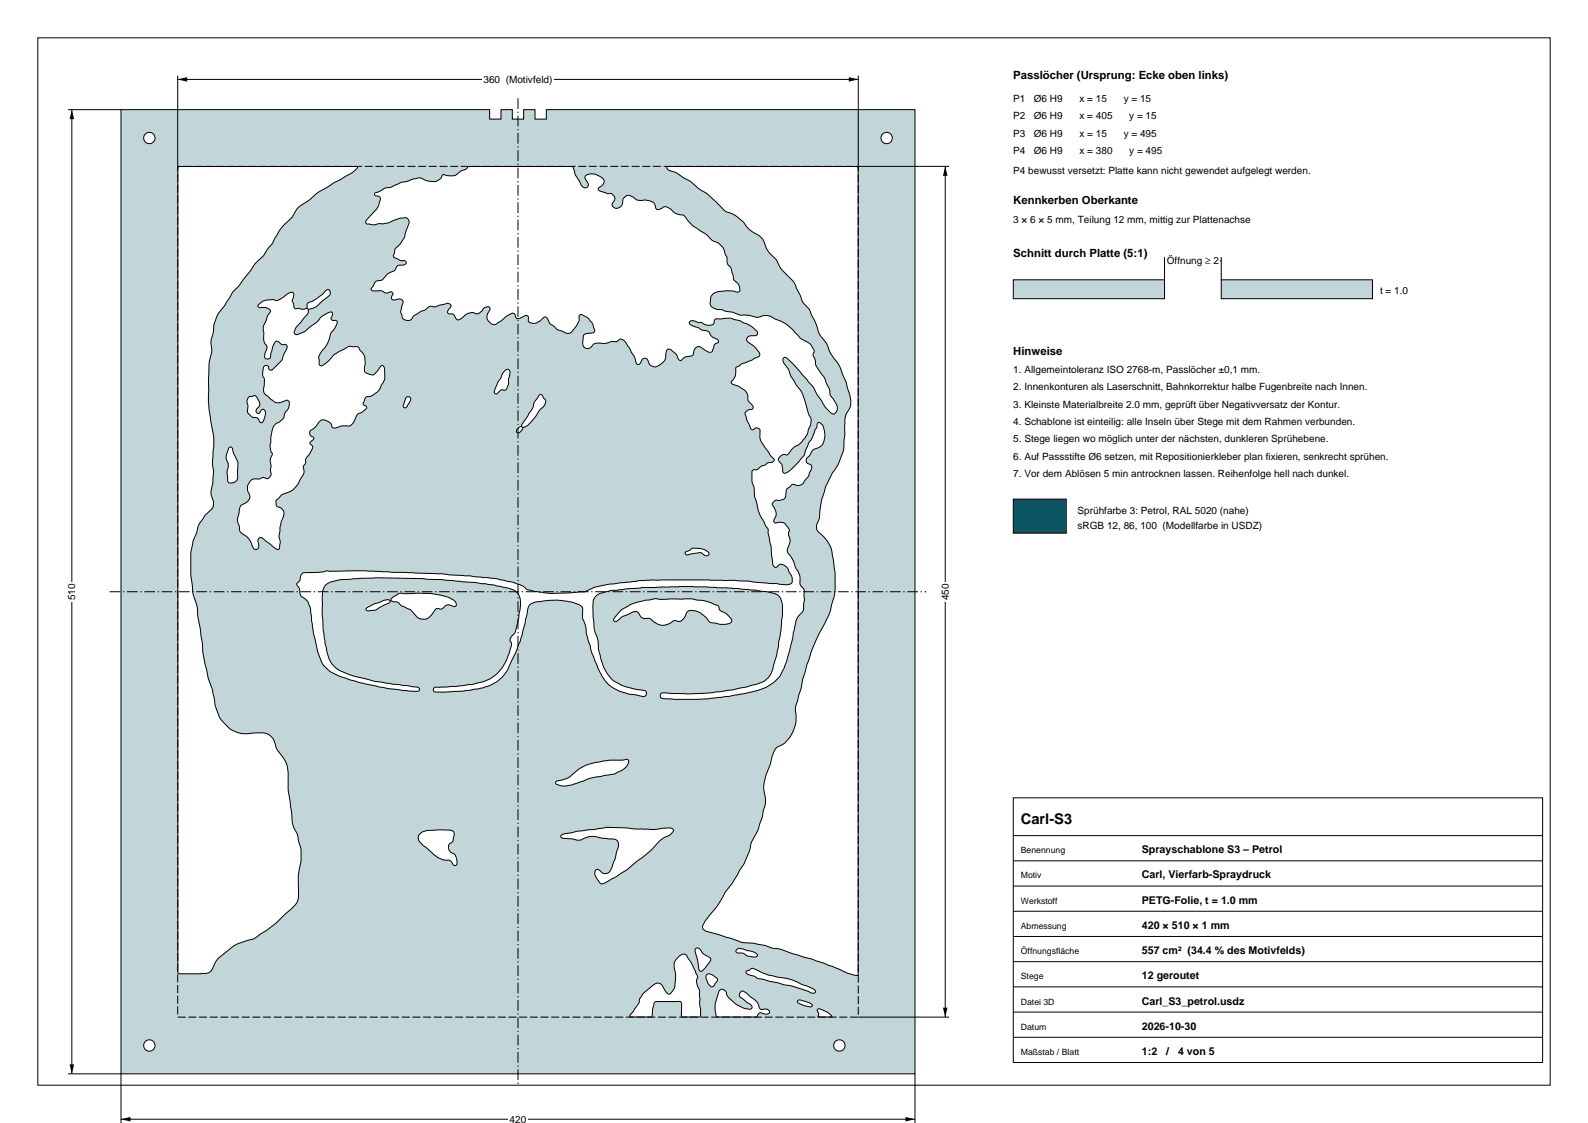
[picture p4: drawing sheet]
<svg xmlns="http://www.w3.org/2000/svg" width="420mm" height="297mm" viewBox="0 0 420 297" stroke-linecap="round" stroke-linejoin="round" font-family="sans-serif">
<path d="M10 10h400v277h-400z" fill="none" stroke="#000" stroke-width=".26"/>
<path d="M32 29v255h210v-255h-97.5v2.5h-3v-2.5h-3v2.5h-3v-2.5h-3v2.5h-3v-2.5zM133.6 98a.78 .78 0 0 1 1.1-.2 .78 .78 0 0 1 .1 1.1l-.3 1.3a3.3 3.3 0 0 1-1 3l-.9-.1-.7 .6a.63 .63 0 0 1-.9 .4 .63 .63 0 0 1-.2-1l1-2.2 .6-.8 .5-1.4zM107.5 105.1a.71 .71 0 0 1 1 0 .71 .71 0 0 1 0 1l-.7 1.2a.61 .61 0 0 1-.9 .5 .61 .61 0 0 1-.1-1zM65.8 105l1-.2a.8 .8 0 0 1 .9-.1 .8 .8 0 0 1 .4 .7 1.72 1.72 0 0 1-.3 2.9 .67 .67 0 0 0 .4 1 .67 .67 0 0 0 .8-.7 .66 .66 0 0 1 .9-.3 .66 .66 0 0 1 .3 .8l-.2 1.4a1.04 1.04 0 0 1-1.1 1.3l-.1-.1a1.74 1.74 0 0 0-2-1.4l-.5-.3a1.72 1.72 0 0 1-.7-2.4l-.1-.7a1.68 1.68 0 0 1 .3-1.9zM142.6 104.6l.5-.2 .5 .7a1.74 1.74 0 0 1-.5 3l-2.9 3.8-.8 .7-1.1 .4a1.77 1.77 0 0 1-1.5 1.5 1.12 1.12 0 0 1 1-1.7l.2 .1a1.67 1.67 0 0 1 .7-1.6l1.4-2.2a4.5 4.5 0 0 0 1.2-2.7zM68.4 80.5a4.8 4.8 0 0 1 5-1l1.7-1a2.57 2.57 0 0 1 2.4-1.1 3 3 0 0 1-.2 2.2l.4 .8a.8 .8 0 0 0 .7 1.2l.5-.1a3.1 3.1 0 0 0 2.4 0 1.26 1.26 0 0 1 1.3-1.8l2.5-1.7 .9-.9a.77 .77 0 0 1 1-.5 .77 .77 0 0 1 .4 1.1l-.5 .6-2.2 1.9a4.5 4.5 0 0 1-3.2 1.6 1.78 1.78 0 0 1-.9 2.1l-1 1.3a3.4 3.4 0 0 0-1.7 3l.4 .3 .5-.1a6.8 6.8 0 0 0 3.5-2.2l.3-.2a6.6 6.6 0 0 0 2.4-2.2l.3-.3a2.94 2.94 0 0 1 2.5-.9 1.52 1.52 0 0 1-.3 1.6 .98 .98 0 0 0 1.4 .6h.1a1.6 1.6 0 0 1-.5 2 5.2 5.2 0 0 0-1.6 3.3l-1 1.8a3.5 3.5 0 0 0-1.5 3.8 .73 .73 0 0 0 .3 1 .73 .73 0 0 0 1-.3l1.6-1.4a9.8 9.8 0 0 1 4.1-2.9 1.97 1.97 0 0 1 2.2-.4l1 .1 .6 .8a4.4 4.4 0 0 1 1.2 4.9 1.39 1.39 0 0 0 1.5 1.5l1 .1 1.6-2a.62 .62 0 0 1 .8-.4 .62 .62 0 0 1 .4 .8v.4a4.9 4.9 0 0 1-1 4.4 5.1 5.1 0 0 1-3.9 2.8l-.5 1.1a.73 .73 0 0 0-.2 .9 .73 .73 0 0 0 .8 .4 .63 .63 0 0 1-.5 1l-.7 .5a3.2 3.2 0 0 0-2.1 2.6 2.29 2.29 0 0 1-2.8 1h-.3a3.1 3.1 0 0 1-2.5 .5l-.2-.2a2.39 2.39 0 0 0-3-1.7l-.6 .7a5.4 5.4 0 0 1-2.2 2.1 1.25 1.25 0 0 0 .9 1.7 1.11 1.11 0 0 1-.8 1.2 .69 .69 0 0 0 .5 1 3 3 0 0 1-.9 2.3l-.3 .4a2.69 2.69 0 0 0-.7 2.1l-.5 .8a2.76 2.76 0 0 1-.7 3.1l-.2 .4a5.6 5.6 0 0 1-4.5 3.7l-1.1 1.1a1.37 1.37 0 0 0-.7 1.5 1.37 1.37 0 0 0 1.3 1 2.03 2.03 0 0 1 .3 3.1l-.5 2-.1 1.2a3.7 3.7 0 0 0 .1 2.8l-.1 1.3a.63 .63 0 0 1-.5 .7 .63 .63 0 0 1-.8-.4l-2.4-1.9a1.31 1.31 0 0 0-1.8-.7l-.3 .5 .2 1.1a.92 .92 0 0 1-.6 1.3 .92 .92 0 0 1-1.1-1l-.7-1.6-.8-.9a2.48 2.48 0 0 1-1.9-2.5 4 4 0 0 1-.1-3.8 2.17 2.17 0 0 1 1.8-2.5 1.95 1.95 0 0 0 .5-3.1 2.56 2.56 0 0 1 3.2-3.2 1.62 1.62 0 0 1 2-.1 1.58 1.58 0 0 0 .8-2.3 4.3 4.3 0 0 0 0-2.6l.1-.7a1.1 1.1 0 0 0 0-1.7 4.7 4.7 0 0 1 0-2.8l.2-1.8a3.2 3.2 0 0 1 2.2-3.2 3.3 3.3 0 0 0 1.4-2.4l.2-.2a2.47 2.47 0 0 0 .7-2.9l-.3-.2-.5 .1a2.88 2.88 0 0 1-4-.4l-.4-.5a2.21 2.21 0 0 1-1.2-3.1 3.7 3.7 0 0 0-.4-2.7l.1-1.4a.86 .86 0 0 1 .3-1 .86 .86 0 0 1 1.1 .1 .79 .79 0 0 0 .6 1 .79 .79 0 0 0 .9-.6l.4-.3a4.8 4.8 0 0 0 2.1-3.2 2.94 2.94 0 0 0 .8-2.5l-.3-.2a1.43 1.43 0 0 1-1.8-.7 .88 .88 0 0 0-1.3 .8l-.8 2.5a.87 .87 0 0 1-.5 1.2 .87 .87 0 0 1-1.1-.6v-.6a3.2 3.2 0 0 0 .5-2.4 3.8 3.8 0 0 1-.7-3.4 3.5 3.5 0 0 1 .7-3.3l.2-1 .5-.7a.85 .85 0 0 0 .2-1 .85 .85 0 0 0-.9-.5l-1.2-.1a.6 .6 0 0 1-.8 0 .6 .6 0 0 1-.1-.8zM99.2 51.1l1.2-.5a4.7 4.7 0 0 1 3-1.1l1-.5a7.7 7.7 0 0 1 3.5-1.1l1.3-.5a3.2 3.2 0 0 1 3.2 .3 3.7 3.7 0 0 0 4.1-.5l.2-.2a.76 .76 0 0 1 .4-.8 .76 .76 0 0 1 .9 .2l.9 .1a2.93 2.93 0 0 0 2.9-1.2 3.1 3.1 0 0 0 2.1-1.2l26.4-.1a1.04 1.04 0 0 1 1.3 .4l.2 .6a8.1 8.1 0 0 0 1.6 3.3 1.28 1.28 0 0 0 2 1.1 1.24 1.24 0 0 0-.4-1.7 .93 .93 0 0 1-.2-1.1 .93 .93 0 0 1 1-.5 4 4 0 0 1 4 1.8 2.31 2.31 0 0 1-1.5 1.9l.2 .6 .8 .3a3.9 3.9 0 0 0 2.5 .5 1.45 1.45 0 0 1 .2 2.5 1.12 1.12 0 0 0 .5 1.3 1.12 1.12 0 0 0 1.4-.2 2.41 2.41 0 0 0 .9-2.2 1.66 1.66 0 0 1 2.7-.4 3.5 3.5 0 0 0 3.4 .7 2.22 2.22 0 0 1 2.4 1.9 .97 .97 0 0 0 .8 .7 .97 .97 0 0 0 1-.4 1.81 1.81 0 0 1 2.6 .5 4.4 4.4 0 0 0 3.2 1.4l2.3 2.7 3.5 2.2 .6 .6a4.6 4.6 0 0 0 2.7 1.8 4.3 4.3 0 0 1 1.9 3.1l.4 .8a2.69 2.69 0 0 0 1.1 2.7l.6 2.4a3.1 3.1 0 0 0 1.4 1.9l.1 .4a.94 .94 0 0 1 .2 1.1 .94 .94 0 0 1-.9 .5l-1-.3-2.3 .1a3.4 3.4 0 0 0-3.5 1.7l-.1 .3a1.96 1.96 0 0 0 1.4 2.7l4.7 .9a10.4 10.4 0 0 0 4.3 .8 4 4 0 0 0 3.8 .1 4.5 4.5 0 0 1 3.2 1l2.6 1.2 2.6 2.5a9.3 9.3 0 0 0 3.7 2.7l.9 1.3a.99 .99 0 0 1-.1 1.5l.1 .3a4.7 4.7 0 0 1 .7 2.6l1.3 2.1a7 7 0 0 1 1.7 3.2 4.7 4.7 0 0 1 .8 2.7l.6 .6a3.7 3.7 0 0 1 1.1 3.5 1.03 1.03 0 0 1-1 .8 1.03 1.03 0 0 1-1-.7l-1.1-1.3-2.2-3.3-.9-1.9-5.9-6.5a2.19 2.19 0 0 0-1.9-1.2 1.74 1.74 0 0 0 .7 2.3l.6 .9a8.9 8.9 0 0 0 1.6 3.3l.6 1a13.9 13.9 0 0 1 2.8 6.4l.3 1.2a3.6 3.6 0 0 1-.1 4l-.3 1.2-1.2 1.6a4.8 4.8 0 0 1-2.4 1.8l-1.5 1.8-.5 .2a1.43 1.43 0 0 0-1.9 1.7 3.8 3.8 0 0 1 1.1 2.9 1.33 1.33 0 0 0 1.9-.5l2.8-3.1a3.3 3.3 0 0 0 1.4-2.5l.7-1.7 .8-1 .9-2.4 .5-.8a.8 .8 0 0 1 .6-1.2 3.9 3.9 0 0 1 1.4 4.1 3.1 3.1 0 0 1-2.7 3l-.8 .7-.5 1a1.33 1.33 0 0 0-.6 2l.2 .1a1.19 1.19 0 0 1 1 1 1.19 1.19 0 0 1-.5 1.2 4.2 4.2 0 0 1-1.5 2.6 1.98 1.98 0 0 1-2.9 .7l-.7 .4a2.29 2.29 0 0 0-1.2 2 1.77 1.77 0 0 1-2.5 1.7 1.81 1.81 0 0 0-1.2 1.2 3.2 3.2 0 0 1 .4 4.4l.5 .5a2.52 2.52 0 0 1 3.6 2.3l-.1 .9a4.9 4.9 0 0 1-.4 4.1l.2 .7 1.2 1.7 .9 2.2 .5 .8a5.2 5.2 0 0 1 .6 3.5l.2 .4a2.75 2.75 0 0 1 .8 3l.2 .7-.3 1.3a2.71 2.71 0 0 1-1.3 3 5.7 5.7 0 0 0-1 2.8l-1.3 6.4-.9 3-.9 2.1a10.4 10.4 0 0 1-7.8 5.7l-6.5 1.3-5.7 .6-9.8 .1a3.2 3.2 0 0 1-2.6-.5 .87 .87 0 0 1 .2-1 .87 .87 0 0 1 1-.2l5.7 .3 5.8-.2 6.5-.9 6.3-1.5a5.8 5.8 0 0 0 4.5-5.4l.7-2.2 1-5.3 .5-5.2 .1-1.9a3.5 3.5 0 0 0-3.6-4.3l-8.4-1-12-.5-13.1 .3-8 .7-1.8 .5a3.3 3.3 0 0 0-3.3 3.8l.4 5.9 .9 2.9 .2 2.6 .5 2.2 .8 2.3 .7 1.4a9.5 9.5 0 0 0 6.3 4.2l3.5 .7a.87 .87 0 0 1 .8 1.1 .87 .87 0 0 1-1.4 .4l-3.1-.5-2.7-.9-1.8-1-1.7-1.4-2-3.5-1.7-4.1-1.4-5.1-.4-2.5a7.4 7.4 0 0 1-.6-4.4 8.4 8.4 0 0 0-5.1-1.8l-1.7-.2-3.9 .3a3.8 3.8 0 0 0-3.7 1.6l-.8 4.3-1.4 4.8-3.3 7.5-1.3 1.8-1.4 1.2-1.6 1-2.2 .7-5.2 .9-5 .2a3.9 3.9 0 0 1-2.8-.3 .88 .88 0 0 1 .3-.9 .88 .88 0 0 1 1 0l4.7-.3 4.3-.5 2.9-.7 1.7-.7 1.8-1.3 1.4-1.7 1.1-1.9 .9-2.3a4.6 4.6 0 0 0 .3-2.6 1.66 1.66 0 0 1 .9-2.2l.3-.6 .8-3.2 .6-3.6a3.7 3.7 0 0 0-2.1-4.3l-4.9-1.2-5.1-.7-13.8-1-12.4-.2-9 .5-1.6 .3a3.6 3.6 0 0 0-3.6 4.1v5.2l.8 7.4 1 3.9 .8 1.3 .9 1 1.1 .8 2.8 1.2 6.4 1.7 11.2 1.5a.61 .61 0 0 1 .8 .6 .61 .61 0 0 1-.9 .5l-3.7-.2-6.1-.9-7.7-1.9-4-1.6a7.3 7.3 0 0 1-4.4-5.3l-1.3-5.5-.7-5.1a4.8 4.8 0 0 0-2.6-4.7l-.2-.4a4 4 0 0 0-.9-2.8 2.27 2.27 0 0 0 1-2.1l.7-.8 5-.2a4.6 4.6 0 0 1 2.7-.2l9-.1 7 .4 13 .3 2.3 .4 5.1 .2 7.1 .7 4.3 1 2.9 1.2a5.1 5.1 0 0 0 3.2 1.2l3.6 .5 7.5-.3a5.9 5.9 0 0 0 4.1-1.2l4.1-.9 11.1-1.1 21.9 .1 13.7 1.1a1.36 1.36 0 0 0 1.5-.4 1.36 1.36 0 0 0 .2-1.5l-.6-1.2a2.67 2.67 0 0 0-2.7-2.2l-.3 .2a.78 .78 0 0 1-.9 .6 .78 .78 0 0 1-.6-.9l-.4-4.6-.8-3.9a1.36 1.36 0 0 0-.7-1.6l-1.8-3.7-.7-2.9a8.6 8.6 0 0 1-.6-3.7 7.3 7.3 0 0 1-.4-4.4l.3-.1a1.89 1.89 0 0 0 2-.9l.9-.3a3.3 3.3 0 0 1 2.2-1l.2-.1a.55 .55 0 0 0 .2-.6 .55 .55 0 0 0-.5-.4l-2-2.7a4.9 4.9 0 0 1-1.3-4.6 1.07 1.07 0 0 0-1.9 0 1.11 1.11 0 0 1-.9-1.3l-.6-1.1-.3-1a1.32 1.32 0 0 1 .1-1.5 1.32 1.32 0 0 1 1.4-.5l.4-.4-.1-.5a3.1 3.1 0 0 1-1.3-2.6 4.3 4.3 0 0 0-2.7-2.8l-1.5-.5a.6 .6 0 0 1-.2-.6 .6 .6 0 0 1 .5-.4 4.5 4.5 0 0 0 .7-3.3l.8-.3a6.8 6.8 0 0 1 3.1-1.5l1.3-.7a1.02 1.02 0 0 0 1.1-.7 1.02 1.02 0 0 0-.5-1.3l-1.1-1.2-1.1-.8a1.06 1.06 0 0 1-.6-1.4 1.06 1.06 0 0 1 1.4-.5 .84 .84 0 0 0 1.1-.1 .84 .84 0 0 0 .1-1.1l-1.2-1.1-1.1-.7-2.1-1-1.4-.2a7.7 7.7 0 0 0-4.2-.3 1.01 1.01 0 0 0-1.1 .2 1.01 1.01 0 0 0-.3 1.1 2.87 2.87 0 0 1-3.5-.4l-.7 .1a1.63 1.63 0 0 0-2.3 0 2.38 2.38 0 0 0 2.3 1.3 4.3 4.3 0 0 0 2.6 1l.2 .2a3.4 3.4 0 0 0 2.5 2.1l.1 .6-.6 .3a2.29 2.29 0 0 0-.9 1.7l-.1 .5a2.56 2.56 0 0 1-2.6-.9 1.4 1.4 0 0 0-1.7-.2 1.4 1.4 0 0 0-.7 1.6 1.02 1.02 0 0 1-1.3 .8 3.3 3.3 0 0 0-2.1 1.1 1.43 1.43 0 0 1-1-1.4l-.5-.6a2.25 2.25 0 0 0-1.8-1 4.1 4.1 0 0 0-.8 2.6 3.6 3.6 0 0 1-3.1 2 2.06 2.06 0 0 1-1.6-1.9 1 1 0 0 0-1.1-.3 1 1 0 0 0-.6 1 .69 .69 0 0 1-.8 .6 .69 .69 0 0 1-.6-.8l-.4-1.3-1.7-2.9a2.38 2.38 0 0 0-2.1-1.7 1.72 1.72 0 0 1-2.1 .6l-.5 .2a4.7 4.7 0 0 1-3.1 .2 2.11 2.11 0 0 0-2 1.3 1.47 1.47 0 0 1-1.8-.3 1.47 1.47 0 0 1-.2-1.8 1.28 1.28 0 0 1 1.1-1.7l.9-.1a.86 .86 0 0 0 1-.3 .86 .86 0 0 0-.2-1.1 4.4 4.4 0 0 0-3.5-3.5l-.3 .3a5.7 5.7 0 0 1-2.2 4.5l-1.1 .2-1.1-.6a3.4 3.4 0 0 1-2.5-1.4 2.9 2.9 0 0 1-1.6-2.1l-.3-.3a2.57 2.57 0 0 0-1.7 1.2 2.2 2.2 0 0 1-3-.1v-.2a.81 .81 0 0 0-.2-1.2 .81 .81 0 0 0-1.1 .2l-.8 .4a.87 .87 0 0 1-1 0 .87 .87 0 0 1-.4-.9l-.3-.3a6.2 6.2 0 0 0-3.5 2.1l-.3 .1a1.79 1.79 0 0 1-2.2 .5 2.25 2.25 0 0 1-.3-3.6 .69 .69 0 0 0-.4-.9 .69 .69 0 0 0-.8 .2l-.7 .5a1.71 1.71 0 0 1-2.7 .9 4 4 0 0 0-3 1.5 .99 .99 0 0 1-1.1 .3 .99 .99 0 0 1-.7-.9l-.4-.5-.5-.1a.7 .7 0 0 1-1-.4 .7 .7 0 0 1 .5-.9 .85 .85 0 0 0 .2-1.3 .85 .85 0 0 0-1.3 0l-1 .2a3.6 3.6 0 0 1-2.6 .4l-.9 .3a3.5 3.5 0 0 1-2 1.1l-.3 .3a4.7 4.7 0 0 0-2.3 1.9 1.57 1.57 0 0 1-1.7 0 1.57 1.57 0 0 1-.7-1.5l-.2-.7 .3-1.7a1.03 1.03 0 0 0 .1-1.4 1.03 1.03 0 0 0-1.5-.1 .8 .8 0 0 1-.9 .2 .8 .8 0 0 1-.4-.9v-.2a.65 .65 0 0 0 .1-1 .65 .65 0 0 0-1 .1l-.6 .1a3.9 3.9 0 0 0-3.4-.6 .52 .52 0 0 1-.6-.4 .52 .52 0 0 1 .4-.6l.2-.2a1.84 1.84 0 0 1 2.2-1.6l.6-.5a5.2 5.2 0 0 1 2.9-2.1l.2-.3a1.6 1.6 0 0 1 2.1-1.1 .65 .65 0 0 0 .7-.8 .65 .65 0 0 0-1-.3l-1.5-.7a.81 .81 0 0 1-.8-.5 .81 .81 0 0 1 .2-.9 2.22 2.22 0 0 1 1.3-2.1 7 7 0 0 0 1.8-3.8l.2-.4a2.91 2.91 0 0 0 .4-2.6 2.27 2.27 0 0 0-2.6-.2l-2.8 1.2-2.3 .1a6.1 6.1 0 0 1-3.5 0l-.1-.2a7.6 7.6 0 0 1 2.5-3.2l1-1.7a1.86 1.86 0 0 0 .1-2l-1.1-.3-.2-.3zM60.5 118.4a.67 .67 0 0 1 .9 0 .67 .67 0 0 1 .2 .8l.2 .7a6.8 6.8 0 0 1 1 5.3 1.82 1.82 0 0 1-1 2.4 1.02 1.02 0 0 1-1.3 0 1.02 1.02 0 0 1-.3-1.3 5.3 5.3 0 0 1 .2-3.1v-.5a4 4 0 0 1 0-4.1zM47.2 44.1l47.3 .1-.1 .4-1.2 1-8.9 5.2-2.4 2-1.4 .9a6.5 6.5 0 0 0-3.3 3.7l-2.4 2.4-2.1 3.1a9.1 9.1 0 0 1-2.1 3.3l-1 1.5-2.3 2.2-1.2 2-3.6 4.4a7.4 7.4 0 0 0-2 2.8l-1.8 2.6a10.6 10.6 0 0 0-2.4 6.6 7.1 7.1 0 0 0-.3 4.5l-.7 3.5-.2 10.1 .6 4.9 .8 4.4-.3 6.1 .3 3.5-.3 2.9a5.1 5.1 0 0 0 .2 4.4 2.75 2.75 0 0 1-1.5 3l-.7 .7-.7 1.2a13.7 13.7 0 0 0-1.9 4.5l-.6 1.1-.5 3.3v5.7l.5 4.5 1.2 4.1 .1 2.4 1.2 6.9 .2 2.7 1.3 6.5 1.2 3.2 .8 4.4 1.1 2.9 1.3 1.6a7.7 7.7 0 0 0 7.9 2.6l1.3-.1a3.9 3.9 0 0 1 4.4 3.8l2.3 3.4 .7 1.7 .2 1.4v4.8l1 7.3a8.6 8.6 0 0 0 1.5 4.7l.9 4.1v2.7l-.7 3.9v4.3a4.7 4.7 0 0 1-2.3 4.8l-3.7 3.5-2.3 1.8-1.9 1.2a5.8 5.8 0 0 1-3.6 1.6l-2.2 .8-1.4 .8-3.8 3.1-.9 1.2a3.5 3.5 0 0 1-2.2 2.7l-7.2 .1a2.03 2.03 0 0 1-.4-1.8v-211.3zM96.9 160.9l2-1.1 1.5-.5a3.4 3.4 0 0 1 2.6-.6l.2 .3a3.7 3.7 0 0 1-2.1 1.3l-.4 .2a4.1 4.1 0 0 1-3.8 .8zM103.6 158.2l.8-.5a2.43 2.43 0 0 1 2.1-.8l7.4 .1 4.3 .8a2.92 2.92 0 0 1 2.5 2.2l-.6 .4a2.06 2.06 0 0 0-2.5 0l-.6 .6-.4 .1a1.36 1.36 0 0 0-2.1 1 2.86 2.86 0 0 1-2.6 1.7 2.86 2.86 0 0 1-2.6-1.7l-.7-.8-1.1-.5a4.8 4.8 0 0 1-2.4-1.6l-1.1-.1a.49 .49 0 0 1-.6-.3 .49 .49 0 0 1 .2-.6zM147.1 206.6l.8-.2a6.7 6.7 0 0 0 4.5-2.4l.9-.7 1.6-.9 2.3-.7 4-.6 4-.2a.74 .74 0 0 1 1 .2 .74 .74 0 0 1-.1 1 7 7 0 0 1-4.3 2.7l-5.5 1-5 1.8-2.1 .3a2.88 2.88 0 0 1-2.2-.8zM111 220.6a5.4 5.4 0 0 1 4.3-1l1.6-.1a3.8 3.8 0 0 1 3.2 .6v.3a3.7 3.7 0 0 1-.8 2.5 1.59 1.59 0 0 0-.6 1.7 1.59 1.59 0 0 0 1.3 1.2 2.95 2.95 0 0 1 .7 3 .76 .76 0 0 1-1.1-.7 2.06 2.06 0 0 0-2.1-.6l-1.9-.8-3-2.6a3.7 3.7 0 0 1-2-2.6zM181.4 146l.8-.4a3.3 3.3 0 0 1 3.2-.5l.8 .2a1.42 1.42 0 0 1 1.3 1.4l-.8 .3-1.4-.9-2.9 .5a.61 .61 0 0 1-.8 .2 .61 .61 0 0 1-.3-.8zM176.4 44.1l48.9-.1a1.6 1.6 0 0 1 1.7 .4v212a1.74 1.74 0 0 1-.4 1.6l-2.4-.6-6.4-2.7-8.1-2.5-3.1-1.1-2.4-.4-2.1-.7-4.1-.6a19.9 19.9 0 0 1-5.4-1.4l-5.3-1.6a1.37 1.37 0 0 1-1.4-.8 1.37 1.37 0 0 1 .4-1.6l3.3-4.2 2.1-3.7 1.9-2.4 3.1-5 1.4-3.5 .6-2.4 1.8-3.2 1.1-3.4 .8-3.7v-1.5l-.4-2.5 .1-1.3 .4-2 1.2-3.1 .4-1.5a4.1 4.1 0 0 1 2.7-3.6l.8-.5 1.2-1.3 .9-1.7 .8-2.4v-2.2a5.3 5.3 0 0 1 .5-3.9l.9-3 .4-2.4 2.2-7.1 1.4-3.4 3.4-6.6 1.5-5.9 .1-5-.9-5.8-.4-1.4-1.9-2.6a3.2 3.2 0 0 1-1.7-2.5v-.6a13.4 13.4 0 0 0 1.1-5.1l1.3-4.8 1.7-3.6 1.5-2.3 1.4-3.6 .4-4.5 .1-2.8a5.9 5.9 0 0 1 1.3-4.3 9.8 9.8 0 0 0-.8-5.6l-.3-1.1-1.5-3.9-2.8-4.3a9.6 9.6 0 0 0-2.6-4.4l-1.1-3-.9-1.7a7 7 0 0 0-2.5-3.7l-2.3-5.4-3.3-3.3-.5-.9a9.6 9.6 0 0 0-3-3.9l-.6-1.1a5.5 5.5 0 0 0-3.7-4.1l-1.6-1.5a9.7 9.7 0 0 0-5.6-4l-4.7-4.6-2.1-1.2-2.4-2.1-1.8-.9-1.8-1.3a4.2 4.2 0 0 1-2.6-1.3zM164.2 161.4l2.7-1.6 3.7-1 .9-.1a7.1 7.1 0 0 1 3.8-.2l7.7-.1 3.3 .5 3 1.1a.91 .91 0 0 1 .9 1.1l.5 .5a4.5 4.5 0 0 1 2.8 2.6 2.23 2.23 0 0 1-2.3 .9l-1.8-.3a2.24 2.24 0 0 1-2.6-1.4l-.3-.3a4.2 4.2 0 0 0-4.6-1.4l-.4 .5a2.7 2.7 0 0 1-2.1 2.2l-.4-.1a1.55 1.55 0 0 0-1.8 .5 4.2 4.2 0 0 1-5.3-1.2l-.3-.1a2.14 2.14 0 0 1-2.8-1.4 1.91 1.91 0 0 0-2.5 .3 9.8 9.8 0 0 0-3.5 2 .64 .64 0 0 1-.6-.5 .64 .64 0 0 1 .5-.7zM148.4 220.9l1.1-.4 3.2-.7 4.6-.4 3.1-.6 11.7 .6 3.9-.4a1.86 1.86 0 0 1 2.1 .4 2.62 2.62 0 0 1-2.3 2l-1.4 1.1-2.4 2.6-6.2 4.9-4.5 2.8a2.86 2.86 0 0 1-2.5 .9l-.1-.2a3.5 3.5 0 0 1-1.3-3.2 .86 .86 0 0 1 .9-.4 .86 .86 0 0 1 .7 .6 1.67 1.67 0 0 0 1.7 .4 1.67 1.67 0 0 0 1.1-1.5l.9-2.3 .3-1.4a3.9 3.9 0 0 0 .2-3.4 4.8 4.8 0 0 0-2.7-.5l-3.4-.6h-1.2l-1 .3a3.6 3.6 0 0 1-3.7 .4l-2.3-.2a.49 .49 0 0 1-.5-.2 .49 .49 0 0 1 0-.6zM194.9 251.1a2.7 2.7 0 0 1 2.4 .2l.9 .2a2.93 2.93 0 0 1 2.2 1.2h-.1a2.94 2.94 0 0 1-3.2-.2l-.6-.4a1.92 1.92 0 0 1-1.9-.4zM184 250.9a1.2 1.2 0 0 1 1.7 1l1.6 1.1a.85 .85 0 0 1 .7 .7 .85 .85 0 0 1-.5 .9l-1.4 1.8a.73 .73 0 0 1-.9 .5 .73 .73 0 0 1-.4-1l-.3-2-.7-2.3zM187 257.8a1.84 1.84 0 0 1 2.1 .5 .83 .83 0 0 1 .7 .8 .83 .83 0 0 1-.6 .9l-.1 .1a.86 .86 0 0 1-.7 .9 .86 .86 0 0 1-1-.7 2.38 2.38 0 0 1-.4-2.5zM197.4 256.8l1.2-.6a3.2 3.2 0 0 1 2.3 .7l2.5 1 5.2 1 5.1 2a2.71 2.71 0 0 1 2 1.4 1.3 1.3 0 0 1-1.9-.1l-4.2-1.4-2.2-.3-5.1-1.4a6.2 6.2 0 0 1-3.1-1 1.85 1.85 0 0 1-1.9-1.1zM179.6 252.9a1.31 1.31 0 0 1 1.4-.6 1.31 1.31 0 0 1 1 1.2l1.1 1.7 .9 2a1.56 1.56 0 0 1 .2 2.1l.2 1.2a4.5 4.5 0 0 1 .6 3.1l.2 5.2-.2 .2h-3.4a1.26 1.26 0 0 1-1.4-.4l.1-2.8a.81 .81 0 0 0-.3-.9 .81 .81 0 0 0-.9 0h-3.5a3.2 3.2 0 0 0-2.6 .4l-.5 2.5a.88 .88 0 0 1-.1 1 .88 .88 0 0 1-1.1 .2l-4.7-.1v-.4l1.3-1.8a4.4 4.4 0 0 0 1.3-2.6l.3-.3a11.6 11.6 0 0 1 4.4-3.8 2.22 2.22 0 0 1 1.9 1.8 1.3 1.3 0 0 0 1.4 1.1 5.6 5.6 0 0 0 1.5-4.6l-.1-1.2a3.2 3.2 0 0 1 1-4.2zM190.4 261.8a1.35 1.35 0 0 1 1.9 1.4l.5 .7 1.9 1.7 2.1 1.1a2.08 2.08 0 0 0 2.1-.1 2.32 2.32 0 0 0-1.6-1.7l-.9-.8a.97 .97 0 0 1-.8-1.1 .97 .97 0 0 1 1-.8l.8 .4 1.1 1a4.3 4.3 0 0 1 2.4 3.1l.5 .3a1.34 1.34 0 0 1 2.1 .8 2.33 2.33 0 0 1-2.5 0l-.6 .7a.44 .44 0 0 1-.2 .5 .44 .44 0 0 1-.5 0h-9.5a.74 .74 0 0 1-.8-.2 .74 .74 0 0 1-.1-.8l-.1-.3a9.6 9.6 0 0 1 1.2-5.9zM211 264.7a3.2 3.2 0 0 1 2.6 .3l.4 .2a.75 .75 0 0 1 .8 .9l-.5 .2-1.2-.2a3.4 3.4 0 0 1-2.2-1.3zM216.2 267a2.29 2.29 0 0 1 2.2 .5l.7 .4 .9 1-2.7 .1a.79 .79 0 0 1-1-.2l.2-.7-.3-.8zM38 36.5a1.5 1.5 0 0 1 3 0 1.5 1.5 0 0 1-3 0zM233 36.5a1.5 1.5 0 0 1 3 0 1.5 1.5 0 0 1-3 0zM38 276.5a1.5 1.5 0 0 1 3 0 1.5 1.5 0 0 1-3 0zM220.5 276.5a1.5 1.5 0 0 1 3 0 1.5 1.5 0 0 1-3 0z" fill-rule="evenodd" fill="#c2d5d8" stroke="#000" stroke-width=".26"/>
<path d="M47 44h180v225h-180z" fill="none" stroke="#000" stroke-width=".26" stroke-dasharray="2.1 .7" stroke-linecap="butt"/>
<path d="M137 26v261M29 156.5h216" fill="none" stroke="#000" stroke-width=".26" stroke-dasharray="2.8 .7 .4 .7" stroke-linecap="butt"/>
<path d="M32 284v13M32 296h210M242 284v13" fill="none" stroke="#000" stroke-width=".26"/>
<path d="M32 296l2.5-.6v1.2zM239.5 295.4l2.5 .6-2.5 .6z" fill="#000"/>
<path d="M134.4 294.9h5.2v2.2h-5.2z" fill-rule="evenodd" fill="#fff"/>
<path d="M47 20v24M227 20v24M47 21h180" fill="none" stroke="#000" stroke-width=".26"/>
<path d="M47 21l2.5-.6v1.2zM224.5 20.4l2.5 .6-2.5 .6z" fill="#000"/>
<path d="M127.5 19.9h19v2.2h-19z" fill-rule="evenodd" fill="#fff"/>
<path d="M18 29h14M19 29v255M18 284h14" fill="none" stroke="#000" stroke-width=".26"/>
<path d="M19 29l.6 2.5h-1.2zM18.4 281.5h1.2l-.6 2.5z" fill="#000"/>
<path d="M17.9 153.9h2.2v5.2h-2.2z" fill-rule="evenodd" fill="#fff"/>
<path d="M227 44h24M250 44v225M227 269h24" fill="none" stroke="#000" stroke-width=".26"/>
<path d="M250 44l.6 2.5h-1.2zM249.4 266.5h1.2l-.6 2.5z" fill="#000"/>
<path d="M248.9 153.9h2.2v5.2h-2.2z" fill-rule="evenodd" fill="#fff"/>
<g fill="#c2d5d8" stroke="#000" stroke-width=".26">
<path d="M268 74h40v5h-40z" fill-rule="evenodd"/>
<path d="M323 74h40v5h-40z" fill-rule="evenodd"/>
</g>
<path d="M308 68v6M308 69h15M323 68v6" fill="none" stroke="#000" stroke-width=".26"/>
<path d="M308 69l2.5-.6v1.2zM320.5 68.4l2.5 .6-2.5 .6z" fill="#000"/>
<path d="M308.2 67.9h14.6v2.2h-14.6z" fill-rule="evenodd" fill="#fff"/>
<path d="M268 132h14v9h-14z" fill-rule="evenodd" fill="#0c5664" stroke="#000" stroke-width=".26"/>
<path d="M268 211h140v70h-140zM268 221h140M268 227.7h140M268 234.3h140M268 241h140M268 247.7h140M268 254.3h140M268 261h140M268 267.7h140M268 274.3h140M268 281h140" fill="none" stroke="#000" stroke-width=".26"/>
<text font-size="3.9" x="270" y="218">Carl-S3</text>
<g font-size="3">
<text x="268" y="21">Passlöcher (Ursprung: Ecke oben links)</text>
<text x="268" y="54">Kennkerben Oberkante</text>
<text x="268" y="68">Schnitt durch Platte (5:1)</text>
<text x="268" y="94">Hinweise</text>
</g>
<g font-size="2.8">
<text x="302" y="225.7">Sprayschablone S3 – Petrol</text>
<text x="302" y="232.3">Carl, Vierfarb-Spraydruck</text>
<text x="302" y="239">PETG-Folie, t = 1.0 mm</text>
<text x="302" y="245.7">420 × 510 × 1 mm</text>
<text x="302" y="252.3">557 cm² (34.4 % des Motivfelds)</text>
<text x="302" y="259">12 geroutet</text>
<text x="302" y="265.7">Carl_S3_petrol.usdz</text>
<text x="302" y="272.3">2026-10-30</text>
<text x="302" y="279">1:2</text>
<text x="308.4" y="279">/</text>
<text x="311.6" y="279">4 von 5</text>
</g>
<g font-size="2.6">
<text x="127.9" y="21.9">360 (Motivfeld)</text>
<text x="268" y="27">P1</text>
<text x="273.4" y="27">Ø6 H9</text>
<text x="285.5" y="27">x = 15</text>
<text x="297.2" y="27">y = 15</text>
<text x="268" y="31.6">P2</text>
<text x="273.4" y="31.6">Ø6 H9</text>
<text x="285.5" y="31.6">x = 405</text>
<text x="298.7" y="31.6">y = 15</text>
<text x="268" y="36.2">P3</text>
<text x="268" y="40.8">P4</text>
<text x="273.4" y="36.2">Ø6 H9</text>
<text x="273.4" y="40.8">Ø6 H9</text>
<text x="285.5" y="36.2">x = 15</text>
<text x="285.5" y="40.8">x = 380</text>
<text x="297.2" y="36.2">y = 495</text>
<text x="298.7" y="40.8">y = 495</text>
<text x="268" y="46">P4 bewusst versetzt: Platte kann nicht gewendet aufgelegt werden.</text>
<text x="268" y="59">3 × 6 × 5 mm, Teilung 12 mm, mittig zur Plattenachse</text>
<text x="308.6" y="69.9">Öffnung ≥ 2</text>
<text x="365" y="77.8">t = 1.0</text>
<text x="268" y="98.6">1. Allgemeintoleranz ISO 2768-m, Passlöcher ±0,1 mm.</text>
<text x="268" y="103.2">2. Innenkonturen als Laserschnitt, Bahnkorrektur halbe Fugenbreite nach Innen.</text>
<text x="268" y="107.8">3. Kleinste Materialbreite 2.0 mm, geprüft über Negativversatz der Kontur.</text>
<text x="268" y="112.4">4. Schablone ist einteilig: alle Inseln über Stege mit dem Rahmen verbunden.</text>
<text x="268" y="117">5. Stege liegen wo möglich unter der nächsten, dunkleren Sprühebene.</text>
<text x="268" y="121.6">6. Auf Passstifte Ø6 setzen, mit Repositionierkleber plan fixieren, senkrecht sprühen.</text>
<text x="268" y="126.2">7. Vor dem Ablösen 5 min antrocknen lassen. Reihenfolge hell nach dunkel.</text>
<text x="285" y="136">Sprühfarbe 3: Petrol, RAL 5020 (nahe)</text>
<text x="285" y="140">sRGB 12, 86, 100 (Modellfarbe in USDZ)</text>
<text x="19.9" y="158.7" transform="rotate(-90 19.9 158.7)">510</text>
<text x="250.9" y="158.7" transform="rotate(-90 250.9 158.7)">450</text>
<text x="134.8" y="296.9">420</text>
</g>
<g font-size="2.3">
<text x="270" y="225.7">Benennung</text>
<text x="270" y="232.3">Motiv</text>
<text x="270" y="239">Werkstoff</text>
<text x="270" y="245.7">Abmessung</text>
<text x="270" y="252.3">Öffnungsfläche</text>
<text x="270" y="259">Stege</text>
<text x="270" y="265.7">Datei 3D</text>
<text x="270" y="272.3">Datum</text>
<text x="270" y="279">Maßstab / Blatt</text>
</g>
</svg>
